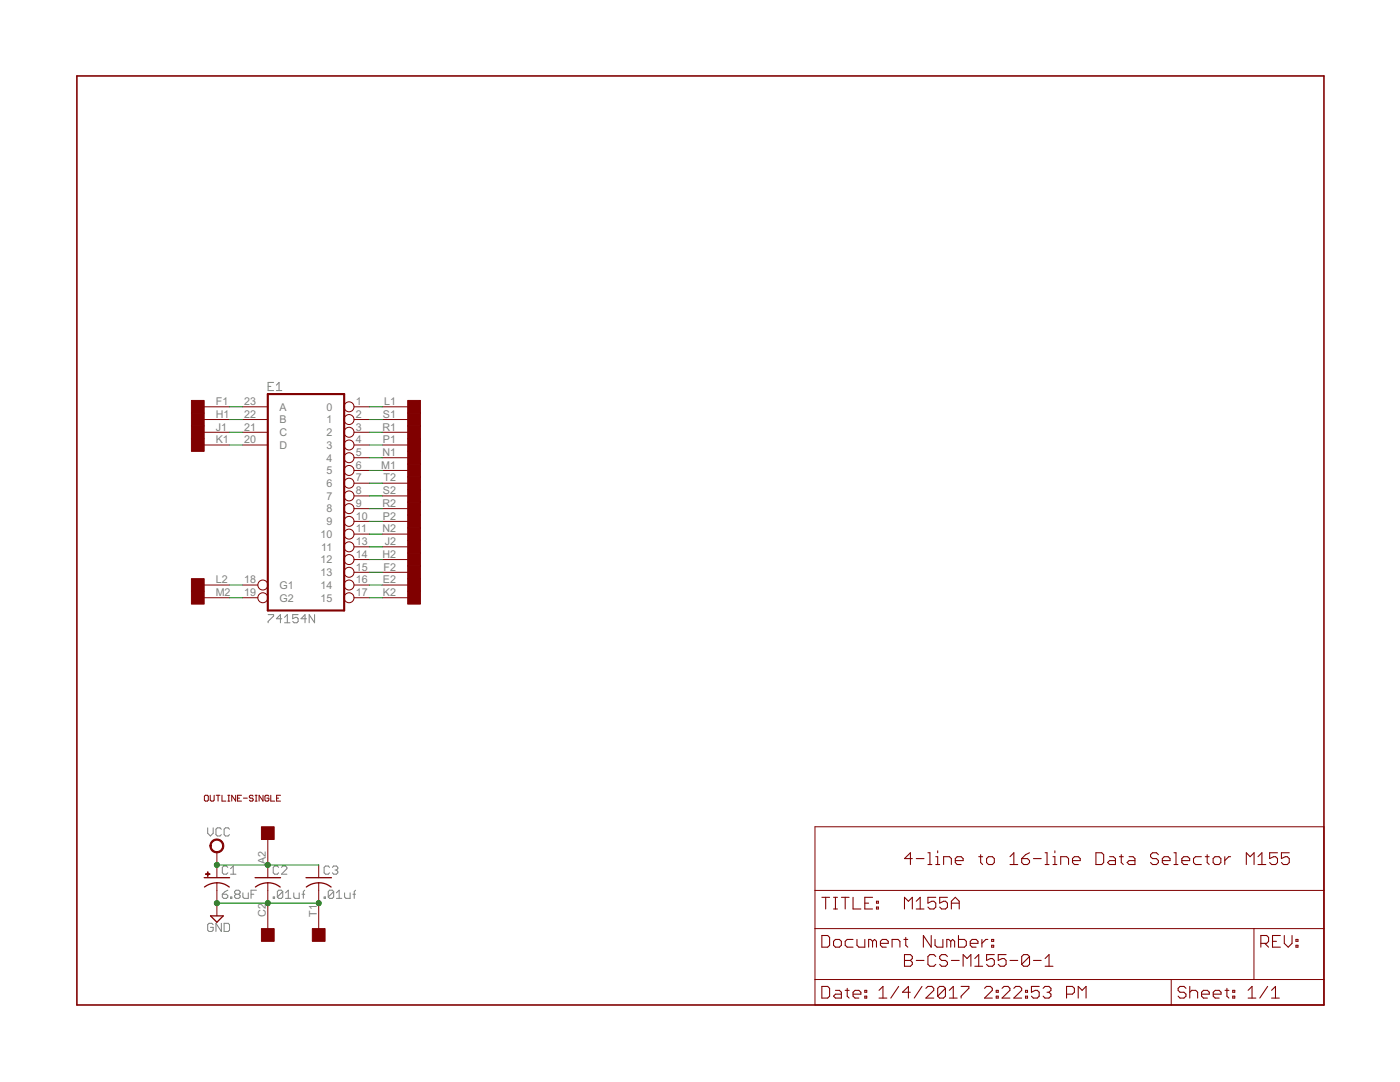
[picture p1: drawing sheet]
<svg xmlns="http://www.w3.org/2000/svg" width="279mm" height="216mm" viewBox="0 0 279 216" stroke-linecap="round" stroke-linejoin="round" font-family="sans-serif">
<g fill="none" stroke="#808080" stroke-width=".2">
<path d="M53.5 77.1h.6M54.6 76.3h-1.1v1.6h1.1M55.2 77.9h1M55.2 76.9l.5-.6v1.6M53.5 122.6h1.1v.3l-1.1 1.1v.3M56.2 123.5h-1l.8-.9v1.7M56.8 123.2l.5-.6v1.7M56.8 124.3h1.1M59.5 122.6h-1.1v.9l.8-.3 .3 .3v.5l-.3 .3h-.5l-.3-.3M61.2 123.5h-1.1l.8-.9v1.7M62.8 122.6v1.7l-1.1-1.7v1.7M41.4 165.2v1.1l.6 .5 .5-.5v-1.1"/>
<path d="M44.2 165.5l-.3-.3h-.5l-.3 .3v1l.3 .3h.5l.3-.3M44.4 178.4h.8l.3 .3v.3l-.3 .3h-.6l-.2-.3zM45.5 177.6l-.6 .3-.5 .5M45.5 173.1l-.3-.3h-.6l-.2 .3v1.1l.2 .2h.6l.3-.2M45.8 165.5l-.3-.3h-.5l-.3 .3v1l.3 .3h.5l.3-.3M46 179h.3v.3h-.3zM46 174.4h1.1M46 173.3l.5-.5v1.6M47.1 178.4l-.3 .3v.3l.3 .3h.5l.3-.3v-.3l-.3-.3M47.1 178.4l-.3-.2v-.3l.3-.3h.5l.3 .3v.3l-.3 .2M47.1 178.4h.5M48.5 178.2v.8l.2 .3h.9v-1.1"/>
<path d="M50.1 178.4h.6M51.2 177.6h-1.1v1.7M54.5 179h.3v.3h-.3zM55.6 173.1l-.2-.3h-.6l-.3 .3v1.1l.3 .2h.6l.2-.2M56.2 173.1l.2-.3h.6l.3 .3v.2l-1.1 1.1h1.1M56.4 177.9v1.1l-.2 .3h-.6l-.2-.3M56.4 177.9l-.2-.3h-.6l-.2 .3v1.1M56.4 177.9l-1 1.1M57 179.3h1.1M57 178.2l.5-.6v1.7M58.6 178.2v.8l.3 .3h.8v-1.1M60.3 178.4h.5"/>
<path d="M60.8 177.6l-.3 .3v1.4M64.7 179h.3v.3h-.3zM65.8 173.1l-.3-.3h-.5l-.3 .3v1.1l.3 .2h.5l.3-.2M66.3 173.1l.3-.3h.5l.3 .3v.2l-.3 .3M66.6 177.9v1.1l-.3 .3h-.5l-.3-.3M66.6 177.9l-.3-.3h-.5l-.3 .3v1.1M66.6 177.9l-1.1 1.1M66.9 173.6h.2M67.1 179.3h1.1M67.1 178.2l.6-.6v1.7M67.1 173.6l.3 .3v.3l-.3 .2h-.5l-.3-.2M68.8 178.2v.8l.2 .3h.9v-1.1"/>
<path d="M70.4 178.4h.6M71 177.6l-.3 .3v1.4M42.5 184.5l-.2-.3h-.6l-.3 .3v1.1l.3 .3h.6l.2-.3v-.6h-.5M44.2 184.2v1.7l-1.1-1.7v1.7M44.7 184.2h.8l.3 .3v1.1l-.3 .3h-.8z"/>
</g>
<g fill="none" stroke="#800000" stroke-width=".21">
<path d="M164 179h1.6M164.8 179v2.4M166.3 179h.8M166.7 179v2.4M167.9 179h1.6M168.7 179v2.4M170.2 179v2.4h1.6M174.1 179h-1.5v2.4h1.5M174.9 179.8h.4v.4h-.4zM182.1 171.3h-1.6l1.2-1.1v2.3M182.9 171.3h1.5M182.9 179.8l.7-.8v2.4"/>
<path d="M185.2 170.2h.4v2.3M185.2 172.5h.8M186.8 179h-1.6v1.2l.8-.4h.4l.4 .4v.8l-.4 .4h-.8l-.4-.4M186.8 172.5h.7M186.8 170.9h.3v1.6M187.1 169.8v.4M188.3 172.5v-1.6h1.2l.4 .4v1.2M189.1 179h-1.6v1.2l.8-.4h.4l.4 .4v.8l-.4 .4h-.8l-.4-.4M190.6 171.7h1.6v-.4l-.4-.4h-.8l-.4 .4v.8l.4 .4h.8M195.3 170.9h.8M195.7 170.5v1.6l.4 .4M197.3 170.9h.8l.3 .4v.8l-.3 .4h-.8l-.4-.4v-.8z"/>
<path d="M201.6 172.5h1.5M201.6 170.9l.7-.7v2.3M203.9 171.3h1.2l.4 .4v.4l-.4 .4h-.8l-.4-.4zM205.5 170.2l-.8 .3-.8 .8M206.2 171.3h1.6M208.6 170.2h.4v2.3M208.6 172.5h.8M210.1 172.5h.8M210.1 170.9h.4v1.6M210.5 169.8v.4M211.7 172.5v-1.6h1.2l.4 .4v1.2M214 171.7h1.6v-.4l-.4-.4h-.8l-.4 .4v.8l.4 .4h.8"/>
<path d="M218.7 170.2h1.2l.4 .3v1.6l-.4 .4h-1.2zM221.4 170.9h.8l.4 .4v1.2h-1.2l-.4-.4 .4-.4h1.2M223.4 170.9h.8M223.8 170.5v1.6l.4 .4M225.3 170.9h.8l.4 .4v1.2h-1.2l-.4-.4 .4-.4h1.2M231.2 170.5l-.4-.3h-.8l-.4 .3v.4l.4 .4h.8l.4 .4v.4l-.4 .4h-.8l-.4-.4M232 171.7h1.5v-.4l-.4-.4h-.8l-.3 .4v.8l.3 .4h.8M234.3 170.2h.4v2.3M234.3 172.5h.8M235.9 171.7h1.5v-.4l-.4-.4h-.8l-.3 .4v.8l.3 .4h.8M239.8 170.9h-1.2l-.4 .4v.8l.4 .4h1.2M240.5 170.9h.8"/>
<path d="M240.9 170.5v1.6l.4 .4M242.1 171.3l.4-.4h.8l.3 .4v.8l-.3 .4h-.8l-.4-.4zM244.4 170.9v1.6M245.6 170.9h-.4l-.8 .8M248.7 172.5v-2.3l.8 .7 .8-.7v2.3M251.1 172.5h1.5M251.1 170.9l.7-.7v2.3M255 170.2h-1.6v1.1l.8-.4h.4l.4 .4v.8l-.4 .4h-.8l-.4-.4M257.3 170.2h-1.6v1.1l.8-.4h.4l.4 .4v.8l-.4 .4h-.8l-.4-.4M164 186.7h1.2l.4 .3v1.6l-.4 .4h-1.2zM164 196.8h1.2l.4 .4v1.6l-.4 .4h-1.2zM166.3 187.8l.4-.3h.8l.4 .3v.8l-.4 .4h-.8l-.4-.4z"/>
<path d="M166.3 181.4h.8M166.7 197.6h.8l.4 .4v1.2h-1.2l-.4-.4 .4-.4h1.2M168.7 197.6h.8M169.1 197.2v1.6l.4 .4M170.2 198.4h1.6v-.4l-.4-.4h-.8l-.4 .4v.8l.4 .4h.8M170.2 187.5h-1.1l-.4 .3v.8l.4 .4h1.1M171 187.5v1.1l.4 .4h1.2v-1.5M172.6 198.8h.4v.4h-.4zM172.6 197.6h.4v.4h-.4zM172.6 180.2h.8M174.1 187.8l-.3-.3h-.4v1.5M174.1 187.8l.4-.3 .4 .3v1.2"/>
<path d="M174.1 187.8v1.2M174.9 181h.4v.4h-.4zM175.4 199.2h1.6M175.4 197.6l.8-.8v2.4M175.7 188.2h1.6v-.4l-.4-.3h-.8l-.4 .3v.8l.4 .4h.8M178 189v-1.5h1.2l.4 .3v1.2M179.3 196.8l-1.5 2.4M180.4 187.5h.8M180.5 181.4v-2.4l.8 .8 .8-.8v2.4M180.5 190.5h1.2l.4 .4v.4l-.4 .3 .4 .4v.4l-.4 .4h-1.2zM180.5 191.6h1.2M180.8 187v1.6l.4 .4"/>
<path d="M181.7 198h-1.6l1.2-1.2v2.4M182.9 191.6h1.5M182.9 181.4h1.5M184 196.8l-1.5 2.4M184.8 197.2l.4-.4h.8l.4 .4v.4l-1.6 1.6h1.6M185.8 186.7v2.3l-1.5-2.3v2.3M186.6 187.5v1.1l.4 .4h1.2v-1.5M186.8 190.9l-.4-.4h-.8l-.4 .4v1.5l.4 .4h.8l.4-.4M188.7 197.2l-.4-.4h-.8l-.4 .4v1.6M188.7 197.2v1.6l-.4 .4h-.8l-.4-.4M188.7 197.2l-1.6 1.6M189.1 190.9l-.4-.4h-.8l-.4 .4v.4l.4 .3h.8l.4 .4v.4l-.4 .4h-.8l-.4-.4"/>
<path d="M189.5 199.2h1.5M189.5 197.6l.7-.8v2.4M189.7 187.8l.4-.3 .4 .3v1.2M189.7 187.8l-.4-.3h-.3v1.5M189.7 187.8v1.2M189.9 191.6h1.5M189.9 181.4v-1.6l.7-.8 .8 .8v1.6M189.9 180.2h1.5M191.3 186.7v2.3h1.2l.3-.4v-.8l-.3-.3h-1.2M191.8 196.8h1.6v.4l-1.6 1.6v.4M192.2 192.8v-2.3l.8 .8 .8-.8v2.3M193.6 188.2h1.6v-.4l-.4-.3h-.8l-.4 .3v.8l.4 .4h.8"/>
<path d="M194.5 192.8h1.6M194.5 191.3l.8-.8v2.3M196 187.5v1.5M196.5 197.2l.4-.4h.8l.3 .4v.4l-1.5 1.6h1.5M197.1 187.5h-.4l-.7 .7M197.9 188.6h.4v.4h-.4zM197.9 187.5h.4v.3h-.4zM198.4 190.5h-1.5v1.1l.8-.3h.4l.3 .3v.8l-.3 .4h-.8l-.4-.4M198.8 197.6h.4v.4h-.4zM198.8 198.8h.4v.4h-.4zM200 197.2l.4-.4h.8l.3 .4v.4l-1.5 1.6h1.5M200.8 190.5h-1.6v1.1l.8-.3h.4l.4 .3v.8l-.4 .4h-.8l-.4-.4"/>
<path d="M201.6 191.6h1.5M202.3 197.2l.4-.4h.8l.4 .4v.4l-1.6 1.6h1.6M204.7 198.8h.4v.4h-.4zM204.7 197.6h.4v.4h-.4zM205.5 190.9l-.4-.4h-.8l-.4 .4v1.5M205.5 190.9v1.5l-.4 .4h-.8l-.4-.4M205.5 190.9l-1.6 1.5M206.2 191.6h1.6M207.4 196.8h-1.6v1.2l.8-.4h.4l.4 .4v.8l-.4 .4h-.8l-.4-.4M208.2 197.2l.4-.4h.7l.4 .4v.4l-.4 .4M208.6 192.8h1.5M208.6 191.3l.8-.8v2.3"/>
<path d="M209 198h.3M209.3 198l.4 .4v.4l-.4 .4h-.7l-.4-.4M212.9 198.4h1.1l.4-.4v-.8l-.4-.4h-1.1v2.4M215.2 199.2v-2.4l.8 .8 .7-.8v2.4M236.7 197.2l-.4-.4h-.8l-.4 .4v.4l.4 .4h.8l.4 .4v.4l-.4 .4h-.8l-.4-.4M237.4 196.8v2.4M237.4 198l.4-.4h.8l.4 .4v1.2M239.8 198.4h1.5v-.4l-.3-.4h-.8l-.4 .4v.8l.4 .4h.8M242.1 198.4h1.6v-.4l-.4-.4h-.8l-.4 .4v.8l.4 .4h.8M244.5 197.6h.8M244.9 197.2v1.6l.4 .4M246 198.8h.4v.4h-.4z"/>
<path d="M246 197.6h.4v.4h-.4zM249.1 199.2h1.5M249.1 197.6l.8-.8v2.4M251.6 188.2h1.2l.4-.4v-.8l-.4-.3h-1.2v2.3M252.4 188.2l.8 .8M253 196.8l-1.6 2.4M253.8 199.2h1.5M253.8 197.6l.8-.8v2.4M254 187.8h.7M255.5 186.7h-1.5v2.3h1.5M256.3 186.7v1.5l.8 .8 .8-.8v-1.5M258.6 188.6h.4v.4h-.4z"/>
<path d="M258.6 187.5h.4v.3h-.4z"/>
</g>
<g fill="none" stroke="#800000" stroke-width=".2">
<path d="M40.7 88.8h5.1M40.7 81.2h5.1M40.7 86.3h5.1M40.7 83.7h5.1M48.4 88.8h5M48.4 81.2h5M48.4 86.3h5M48.4 83.7h5M70.7 99h3M70.7 96.4h3M70.7 88.8h3M70.7 81.2h3"/>
<path d="M70.7 93.9h3M70.7 91.3h3M70.7 86.3h3M70.7 83.7h3M76.3 99h5.1M76.3 96.4h5.1M76.3 88.8h5.1M76.3 81.2h5.1M76.3 93.9h5.1M76.3 91.3h5.1M76.3 86.3h5.1M76.3 83.7h5.1"/>
<path d="M40.7 116.7h5.1M40.7 119.3h5.1M48.4 116.7h3.1M48.4 119.3h3.1M70.7 116.7h3M70.7 119.3h3M70.7 106.6h3M70.7 104h3M70.7 101.5h3M70.7 109.1h3M70.7 111.7h3M70.7 114.2h3"/>
<path d="M76.3 116.7h5.1M76.3 119.3h5.1M76.3 106.6h5.1M76.3 104h5.1M76.3 101.5h5.1M76.3 109.1h5.1M76.3 111.7h5.1M76.3 114.2h5.1M41 158.7h.4l.2 .2v.8l-.2 .2h-.4l-.2-.2v-.8zM42 158.7v1l.2 .2h.3l.2-.2v-1M43.1 158.7h.8M43.5 158.7v1.2"/>
<path d="M44.3 158.7v1.2h.8M45.5 158.7h.4M45.5 159.9h.4M45.7 158.7v1.2M47 158.7v1.2l-.8-1.2v1.2M47.4 159.3h.4M48.2 158.7h-.8v1.2h.8M48.6 159.3h.8M50.5 158.9l-.2-.2h-.3l-.2 .2 .2 .4h.3l.2 .2-.2 .4h-.3l-.2-.2M50.9 158.7h.4M50.9 159.9h.4M51.1 158.7v1.2"/>
<path d="M52.5 158.7v1.2l-.8-1.2v1.2M53.7 158.9l-.2-.2h-.4l-.2 .2v.8l.2 .2h.4l.2-.2v-.4h-.4M54 158.7v1.2h.8M55.2 159.3h.4M56 158.7h-.8v1.2h.8M43.3 170.1v5M43.3 176.1v6.7M53.4 167.5v7.6M53.4 176.1v9.2M63.6 172.6v2.5M63.6 176.1v9.2M162.6 165h101.6v35.5h-101.6z"/>
<path d="M162.6 177.7h101.6M162.6 185.3h101.6M162.6 195.5h101.6M233.7 195.5v5M250.3 185.3v10.2"/>
<circle cx="69.7" cy="91.3" r=".99"/>
<circle cx="69.7" cy="88.8" r=".99"/>
<circle cx="69.7" cy="96.4" r=".99"/>
<circle cx="69.7" cy="93.9" r=".99"/>
<circle cx="69.7" cy="99" r=".99"/>
<circle cx="69.7" cy="86.3" r=".99"/>
<circle cx="69.7" cy="81.2" r=".99"/>
<circle cx="69.7" cy="83.7" r=".99"/>
<circle cx="52.5" cy="116.7" r=".99"/>
<circle cx="52.5" cy="119.3" r=".99"/>
<circle cx="69.7" cy="114.2" r=".99"/>
<circle cx="69.7" cy="101.5" r=".99"/>
<circle cx="69.7" cy="106.6" r=".99"/>
<circle cx="69.7" cy="116.7" r=".99"/>
<circle cx="69.7" cy="111.7" r=".99"/>
<circle cx="69.7" cy="104" r=".99"/>
<circle cx="69.7" cy="109.1" r=".99"/>
<circle cx="69.7" cy="119.3" r=".99"/>
</g>
<g fill="#800000" stroke="#800000" stroke-width=".2">
<path d="M38.2 115.5h2.5v2.5h-2.5z"/>
<path d="M38.2 118h2.5v2.5h-2.5z"/>
<path d="M81.4 105.3h2.5v2.5h-2.5z"/>
<path d="M81.4 102.8h2.5v2.5h-2.5z"/>
<path d="M81.4 100.2h2.5v2.6h-2.5z"/>
<path d="M81.4 97.7h2.5v2.5h-2.5z"/>
<path d="M81.4 95.1h2.5v2.6h-2.5z"/>
<path d="M81.4 118h2.5v2.5h-2.5z"/>
<path d="M81.4 107.8h2.5v2.6h-2.5z"/>
<path d="M81.4 110.4h2.5v2.5h-2.5z"/>
<path d="M81.4 112.9h2.5v2.6h-2.5z"/>
<path d="M81.4 115.5h2.5v2.5h-2.5z"/>
<path d="M52.2 185.3h2.5v2.5h-2.5z"/>
<path d="M52.2 165h2.5v2.5h-2.5z"/>
<path d="M38.2 87.5h2.5v2.6h-2.5z"/>
<path d="M81.4 79.9h2.5v2.5h-2.5z"/>
<path d="M81.4 92.6h2.5v2.5h-2.5z"/>
<path d="M81.4 90.1h2.5v2.5h-2.5z"/>
<path d="M81.4 87.5h2.5v2.6h-2.5z"/>
<path d="M81.4 85h2.5v2.5h-2.5z"/>
<path d="M81.4 82.4h2.5v2.6h-2.5z"/>
<path d="M62.3 185.3h2.6v2.5h-2.6z"/>
<path d="M38.2 85h2.5v2.5h-2.5z"/>
<path d="M38.2 82.4h2.5v2.6h-2.5z"/>
<path d="M38.2 79.9h2.5v2.5h-2.5z"/>
<path d="M41 174.3h.9v.2h-.9z"/>
<path d="M41.4 174h.1v.9h-.1z"/>
</g>
<path d="M42.3 167.8a1.4 1.4 0 0 1 2.2 .3 1.4 1.4 0 0 1-.8 2 1.4 1.4 0 0 1-1.8-1.3h.2a1.14 1.14 0 0 1 1.7-1 1.14 1.14 0 0 1 .2 2 1.14 1.14 0 0 1-1.8-.7l-.1-.3h-.2z" fill-rule="evenodd" fill="#800000" stroke="#800000" stroke-width=".2"/>
<path d="M40.7 175.1h5.1M40.8 177a4 4 0 0 1 5 0M50.9 175.1h5.1M51 177a4 4 0 0 1 4.9 0M61.1 175.1h5M61.1 177a4 4 0 0 1 5 0M42 182.8h2.6l-1.3 1.2z" fill="none" stroke="#800000" stroke-width=".25"/>
<path d="M15.3 15.2h248.9v185.3h-248.9z" fill="none" stroke="#800000" stroke-width=".32"/>
<path d="M53.4 78.6h15.3v43.2h-15.3z" fill="none" stroke="#800000" stroke-width=".42"/>
<g fill="none" stroke="#008000" stroke-width=".2">
<path d="M45.8 88.8h2.6M45.8 86.3h2.6M45.8 83.7h2.6M45.8 81.2h2.6M73.7 99h2.6M73.7 96.4h2.6M73.7 93.9h2.6M73.7 91.3h2.6M73.7 88.8h2.6M73.7 86.3h2.6M73.7 83.7h2.6M73.7 81.2h2.6"/>
<path d="M45.8 119.3h2.6M45.8 116.7h2.6M73.7 104h2.6M73.7 119.3h2.6M73.7 116.7h2.6M73.7 114.2h2.6M73.7 111.7h2.6M73.7 109.1h2.6M73.7 106.6h2.6M73.7 101.5h2.6M43.3 172.6h20.3M43.3 180.2h20.3"/>
</g>
<g fill="#008000" stroke="#008000" stroke-width=".2">
<circle cx="53.4" cy="172.6" r=".51"/>
<circle cx="43.3" cy="172.6" r=".51"/>
<circle cx="63.6" cy="180.2" r=".51"/>
<circle cx="53.4" cy="180.2" r=".51"/>
<circle cx="43.3" cy="180.2" r=".51"/>
</g>
<g font-size="2.4" fill="#808080">
<text x="43.1" y="83.4">H1</text>
<text x="43.1" y="80.8">F1</text>
<text x="48.7" y="83.4">22</text>
<text x="48.7" y="80.8">23</text>
<text x="55.8" y="81.9">A</text>
<text x="65.2" y="81.9">0</text>
<text x="71" y="80.8">1</text>
<text x="71" y="83.4">2</text>
<text x="76.4" y="83.4">S1</text>
<text x="76.7" y="80.8">L1</text>
<text x="43.1" y="88.4">K1</text>
<text x="43.1" y="85.9">J1</text>
<text x="48.7" y="88.4">20</text>
<text x="48.7" y="85.9">21</text>
<text x="55.8" y="89.6">D</text>
<text x="55.8" y="87">C</text>
<text x="55.8" y="84.5">B</text>
<text x="65.2" y="84.5">1</text>
<text x="65.2" y="87">2</text>
<text x="65.2" y="89.6">3</text>
<text x="71" y="85.9">3</text>
<text x="71" y="88.4">4</text>
<text x="76.3" y="85.9">R1</text>
<text x="76.4" y="88.4">P1</text>
<text x="65.2" y="92.1">4</text>
<text x="65.2" y="94.6">5</text>
<text x="71" y="91">5</text>
<text x="71" y="93.5">6</text>
<text x="76.1" y="93.5">M1</text>
<text x="76.3" y="91">N1</text>
<text x="65.2" y="97.2">6</text>
<text x="65.2" y="99.7">7</text>
<text x="71" y="96.1">7</text>
<text x="71" y="98.6">8</text>
<text x="71" y="101.1">9</text>
<text x="76.3" y="101.1">R2</text>
<text x="76.4" y="98.6">S2</text>
<text x="76.5" y="96.1">T2</text>
<text x="64" y="107.3">10</text>
<text x="65.2" y="102.3">8</text>
<text x="65.2" y="104.8">9</text>
<text x="71" y="103.7">10</text>
<text x="71" y="106.2">11</text>
<text x="76.3" y="106.2">N2</text>
<text x="76.4" y="103.7">P2</text>
<text x="64" y="112.4">12</text>
<text x="64.1" y="109.9">11</text>
<text x="71" y="108.8">13</text>
<text x="71" y="111.3">14</text>
<text x="71" y="113.8">15</text>
<text x="76.3" y="111.3">H2</text>
<text x="76.5" y="113.8">F2</text>
<text x="76.8" y="108.8">J2</text>
<text x="43.1" y="116.4">L2</text>
<text x="43.1" y="118.9">M2</text>
<text x="48.7" y="116.4">18</text>
<text x="48.7" y="118.9">19</text>
<text x="55.8" y="117.5">G1</text>
<text x="64" y="115">13</text>
<text x="64" y="117.5">14</text>
<text x="71" y="116.4">16</text>
<text x="71" y="118.9">17</text>
<text x="76.4" y="118.9">K2</text>
<text x="76.4" y="116.4">E2</text>
<text x="55.8" y="120">G2</text>
<text x="64" y="120">15</text>
<text x="53.1" y="172.5" transform="rotate(-90 53.1 172.5)">A2</text>
<text x="53.1" y="183" transform="rotate(-90 53.1 183)">C2</text>
<text x="63.2" y="183" transform="rotate(-90 63.2 183)">T1</text>
</g>
</svg>
